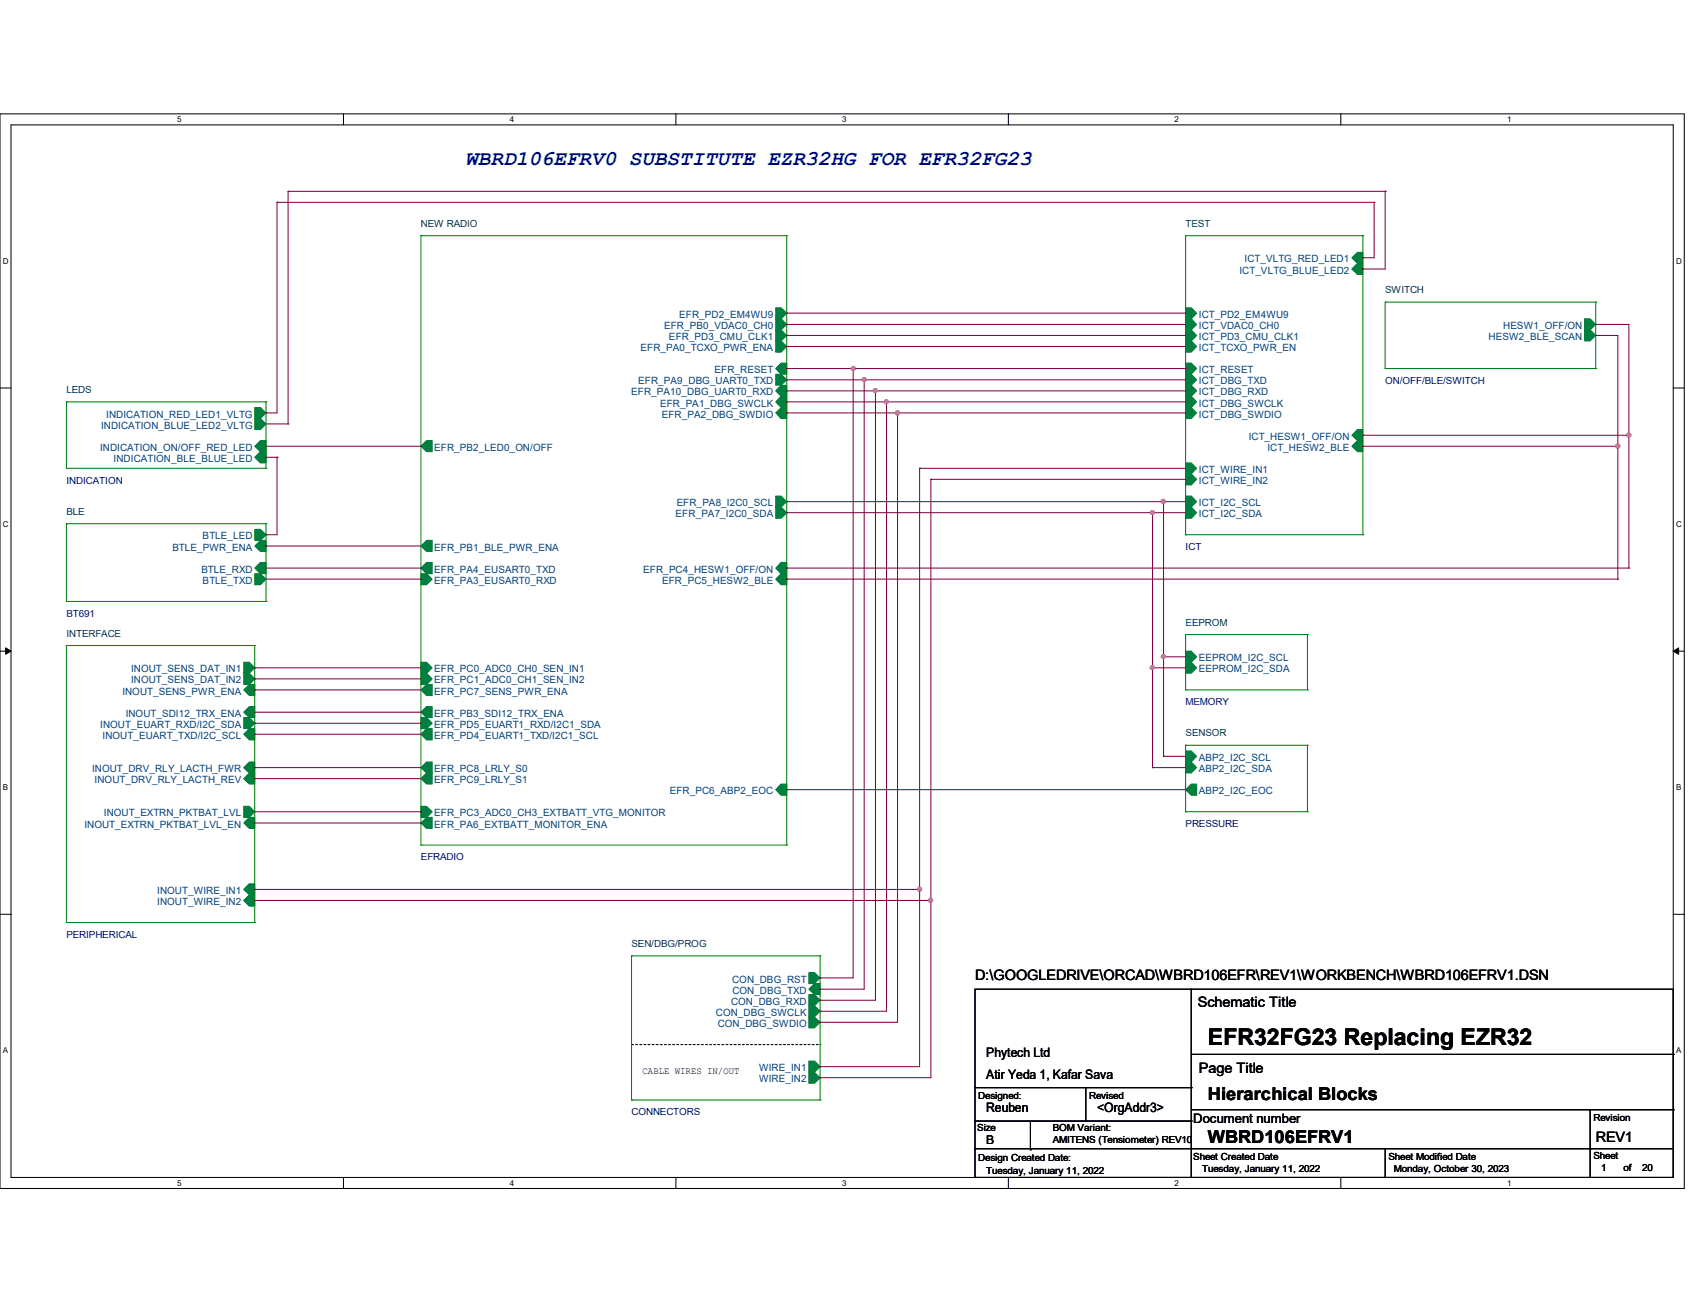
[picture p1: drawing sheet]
<svg xmlns="http://www.w3.org/2000/svg" width="279mm" height="216mm" viewBox="0 0 279 216" stroke-linecap="round" stroke-linejoin="round" font-family="sans-serif">
<path d="M0 18.8h278v177.4h-278zM1.8 20.6h274.3v173.8h-274.3z" fill="none" stroke="#000" stroke-width=".17"/>
<g fill="#fff">
<path d="M29.3 19h.7v1.5h-.7z"/>
<path d="M29.3 194.6h.7v1.4h-.7z"/>
</g>
<path d="M56.7 18.8v1.8M56.7 194.4v1.8" fill="none" stroke="#000" stroke-width=".17"/>
<g fill="#fff">
<path d="M84.1 19h.7v1.5h-.7z"/>
<path d="M84.1 194.6h.7v1.4h-.7z"/>
</g>
<path d="M111.5 18.8v1.8M111.5 194.4v1.8" fill="none" stroke="#000" stroke-width=".17"/>
<g fill="#fff">
<path d="M139 19h.7v1.5h-.7z"/>
<path d="M139 194.6h.7v1.4h-.7z"/>
</g>
<path d="M166.4 18.8v1.8M166.4 194.4v1.8" fill="none" stroke="#000" stroke-width=".17"/>
<g fill="#fff">
<path d="M193.8 19h.8v1.5h-.8z"/>
<path d="M193.8 194.6h.8v1.4h-.8z"/>
</g>
<path d="M221.3 18.8v1.8M221.3 194.4v1.8" fill="none" stroke="#000" stroke-width=".17"/>
<g fill="#fff">
<path d="M248.7 19h.7v1.5h-.7z"/>
<path d="M248.7 194.6h.7v1.4h-.7z"/>
<path d="M.5 42.3h.9v1.5h-.9z"/>
<path d="M276.6 42.3h.9v1.5h-.9z"/>
<path d="M.5 85.8h.9v1.4h-.9z"/>
<path d="M276.6 85.8h.9v1.4h-.9z"/>
</g>
<path d="M0 64.1h1.8M276.1 64.1h1.9" fill="none" stroke="#000" stroke-width=".17"/>
<g fill="#fff">
<path d="M.5 129.2h.8v1.5h-.8z"/>
<path d="M276.6 129.2h.9v1.5h-.9z"/>
</g>
<path d="M0 107.5h1.8M276.1 107.5h1.9" fill="none" stroke="#000" stroke-width=".17"/>
<path d="M.9 106.9l.9 .6-.9 .5zM276.1 107.5l.9-.6v1.1z" fill="#000" stroke="#000" stroke-width=".17"/>
<g fill="#fff">
<path d="M.5 172.6h.8v1.5h-.8z"/>
<path d="M276.6 172.6h.9v1.5h-.9z"/>
</g>
<g fill="none" stroke="#000" stroke-width=".17">
<path d="M0 150.9h1.8M276.1 150.9h1.9M160.9 163.3h115.2v31.1h-115.2zM160.9 179.5h35.7M179.2 179.5v5.5M196.6 179.5h.1M196.6 174h79.5M196.6 163.3v31.1M276.1 174h.1M160.9 189.6h.1M160.9 189.6h115.2M160.9 185h35.7"/>
<path d="M170.1 189.8h.1M170.1 185.2v4.6M179.2 185h.1M196.6 189.6h.1M196.6 194.4h.1M196.6 185h.1M196.6 183.2h79.5M228.6 194.4h.1M228.6 189.6v4.8M262.4 189.6h.1M262.4 194.4h.1M262.4 183.2v11.2"/>
<path d="M276.1 183.2h.1"/>
</g>
<path d="M104.2 172.4h31.1M135.3 172.4h.1" fill="none" stroke="#000" stroke-width=".17" stroke-dasharray=".3 .3"/>
<g fill="#008040" stroke="#008040" stroke-width=".17">
<path d="M42 75.5l1-1h.9v1.9h-.9z" fill-rule="evenodd"/>
<path d="M42 73.7l1-1h.9v1.8h-.9z" fill-rule="evenodd"/>
<path d="M42 67.3h1l.9 .9-.9 .9h-1z" fill-rule="evenodd"/>
<path d="M42 69.1h1l.9 .9-.9 .9h-1z" fill-rule="evenodd"/>
<path d="M133.5 167.9h.9l.9 .8-.9 1h-.9z" fill-rule="evenodd"/>
<path d="M133.5 160.5h.9l.9 .9-.9 .9h-.9z" fill-rule="evenodd"/>
<path d="M134.4 162.3h.9v1.9h-.9l-.9-.9z" fill-rule="evenodd"/>
<path d="M133.5 166h.9l.9 .9-.9 1h-.9z" fill-rule="evenodd"/>
<path d="M133.5 164.2h.9l.9 .9-.9 .9h-.9z" fill-rule="evenodd"/>
<path d="M133.5 175.1h.9l.9 1-.9 .9h-.9z" fill-rule="evenodd"/>
<path d="M133.5 177h.9l.9 .9-.9 .9h-.9z" fill-rule="evenodd"/>
<path d="M195.7 83.7h.9l.9 .9-.9 1h-.9z" fill-rule="evenodd"/>
<path d="M195.7 81.9h.9l.9 .9-.9 .9h-.9z" fill-rule="evenodd"/>
<path d="M195.7 56.3h.9l.9 .9-.9 .9h-.9z" fill-rule="evenodd"/>
<path d="M195.7 78.2h.9l.9 .9-.9 1h-.9z" fill-rule="evenodd"/>
<path d="M195.7 76.4h.9l.9 .9-.9 .9h-.9z" fill-rule="evenodd"/>
<path d="M195.7 65.4h.9l.9 .9-.9 1h-.9z" fill-rule="evenodd"/>
<path d="M195.7 67.3h.9l.9 .9-.9 .9h-.9z" fill-rule="evenodd"/>
<path d="M195.7 63.6h.9l.9 .9-.9 .9h-.9z" fill-rule="evenodd"/>
<path d="M195.7 59.9h.9l.9 .9-.9 1h-.9z" fill-rule="evenodd"/>
<path d="M195.7 61.8h.9l.9 .9-.9 .9h-.9z" fill-rule="evenodd"/>
<path d="M223.1 42.5l.9-.8h.9v1.8h-.9z" fill-rule="evenodd"/>
<path d="M224 43.5h.9v1.8h-.9l-.9-.9z" fill-rule="evenodd"/>
<path d="M195.7 54.4h.9l.9 1-.9 .9h-.9z" fill-rule="evenodd"/>
<path d="M195.7 52.6h.9l.9 1-.9 .8h-.9z" fill-rule="evenodd"/>
<path d="M195.7 50.8h.9l.9 .9-.9 .9h-.9z" fill-rule="evenodd"/>
<path d="M224 70.9h.9v1.8h-.9l-.9-.9z" fill-rule="evenodd"/>
<path d="M224 72.7h.9v1.8h-.9l-.9-.8z" fill-rule="evenodd"/>
<path d="M40.2 113.9l.9-.9h.9v1.8h-.9z" fill-rule="evenodd"/>
<path d="M40.2 109.3h.9l.9 .9-.9 .9h-.9z" fill-rule="evenodd"/>
<path d="M40.2 111.1h.9l.9 1-.9 .9h-.9z" fill-rule="evenodd"/>
<path d="M41.1 145.9h.9v1.8h-.9l-.9-.9z" fill-rule="evenodd"/>
<path d="M41.1 147.7h.9v1.9h-.9l-.9-1z" fill-rule="evenodd"/>
<path d="M40.2 121.2l.9-.9h.9v1.8h-.9z" fill-rule="evenodd"/>
<path d="M40.2 118.4h.9l.9 1-.9 .9h-.9z" fill-rule="evenodd"/>
<path d="M41.1 116.6h.9v1.8h-.9l-.9-.8z" fill-rule="evenodd"/>
<path d="M40.2 135.8l.9-.9h.9v1.8h-.9z" fill-rule="evenodd"/>
<path d="M41.1 125.8h.9v1.8h-.9l-.9-.9z" fill-rule="evenodd"/>
<path d="M41.1 127.6h.9v1.8h-.9l-.9-.9z" fill-rule="evenodd"/>
<path d="M40.2 133.1h.9l.9 .9-.9 .9h-.9z" fill-rule="evenodd"/>
<path d="M195.7 107.5h.9l.9 .9-.9 .9h-.9z" fill-rule="evenodd"/>
<path d="M195.7 109.3h.9l.9 .9-.9 .9h-.9z" fill-rule="evenodd"/>
<path d="M195.7 124h.9l.9 .8-.9 1h-.9z" fill-rule="evenodd"/>
<path d="M195.7 125.8h.9l.9 .9-.9 .9h-.9z" fill-rule="evenodd"/>
<path d="M196.6 129.4h.9v1.9h-.9l-.9-1z" fill-rule="evenodd"/>
<path d="M261.5 54.4h.9l1 1-1 .9h-.9z" fill-rule="evenodd"/>
<path d="M261.5 52.6h.9l1 1-1 .8h-.9z" fill-rule="evenodd"/>
<path d="M42 94.7h1l.9 .9-.9 .9h-1z" fill-rule="evenodd"/>
<path d="M42 93.8l1-1h.9v1.9h-.9z" fill-rule="evenodd"/>
<path d="M42 87.4h1l.9 .9-.9 .9h-1z" fill-rule="evenodd"/>
<path d="M43 89.2h.9v1.8h-.9l-1-.9z" fill-rule="evenodd"/>
<path d="M128.9 65.4h.9v1.9h-.9l-.9-1z" fill-rule="evenodd"/>
<path d="M128 68.2l.9-.9h.9v1.8h-.9z" fill-rule="evenodd"/>
<path d="M69.5 73.7l.9-1h.9v1.8h-.9z" fill-rule="evenodd"/>
<path d="M128 54.4h.9l.9 1-.9 .9h-.9z" fill-rule="evenodd"/>
<path d="M128 60.8l.9-.9h.9v1.9h-.9z" fill-rule="evenodd"/>
<path d="M70.4 89.2h.9v1.8h-.9l-.9-.9z" fill-rule="evenodd"/>
<path d="M69.5 94.7h.9l.9 .9-.9 .9h-.9z" fill-rule="evenodd"/>
<path d="M69.5 93.8l.9-1h.9v1.9h-.9z" fill-rule="evenodd"/>
<path d="M128 83.7h.9l.9 .9-.9 1h-.9z" fill-rule="evenodd"/>
<path d="M128 81.9h.9l.9 .9-.9 .9h-.9z" fill-rule="evenodd"/>
<path d="M69.5 121.2l.9-.9h.9v1.8h-.9z" fill-rule="evenodd"/>
<path d="M69.5 118.4h.9l.9 1-.9 .9h-.9z" fill-rule="evenodd"/>
<path d="M69.5 135.8l.9-.9h.9v1.8h-.9z" fill-rule="evenodd"/>
<path d="M128.9 63.6h.9v1.8h-.9l-.9-.9z" fill-rule="evenodd"/>
<path d="M128 61.8h.9l.9 .9-.9 .9h-.9z" fill-rule="evenodd"/>
<path d="M70.4 127.6h.9v1.8h-.9l-.9-.9z" fill-rule="evenodd"/>
<path d="M128 52.6h.9l.9 1-.9 .8h-.9z" fill-rule="evenodd"/>
<path d="M70.4 125.8h.9v1.8h-.9l-.9-.9z" fill-rule="evenodd"/>
<path d="M69.5 113.9l.9-.9h.9v1.8h-.9z" fill-rule="evenodd"/>
<path d="M70.4 116.6h.9v1.8h-.9l-.9-.8z" fill-rule="evenodd"/>
<path d="M128 50.8h.9l.9 .9-.9 .9h-.9z" fill-rule="evenodd"/>
<path d="M69.5 111.1h.9l.9 1-.9 .9h-.9z" fill-rule="evenodd"/>
<path d="M128 56.3h.9l.9 .9-.9 .9h-.9z" fill-rule="evenodd"/>
<path d="M69.5 109.3h.9l.9 .9-.9 .9h-.9z" fill-rule="evenodd"/>
<path d="M69.5 133.1h.9l.9 .9-.9 .9h-.9z" fill-rule="evenodd"/>
<path d="M128 95.6l.9-.9h.9v1.8h-.9z" fill-rule="evenodd"/>
<path d="M128.9 129.4h.9v1.9h-.9l-.9-1z" fill-rule="evenodd"/>
<path d="M128.9 92.8h.9v1.9h-.9l-.9-.9z" fill-rule="evenodd"/>
</g>
<g fill="none" stroke="#008000" stroke-width=".17">
<path d="M69.5 38.9h.1M69.5 38.9h60.3M69.5 38.9v100.6M129.8 38.9h.1M129.8 38.9v100.6M195.7 38.9h.1M195.7 38.9h29.2M195.7 38.9v49.4M224.9 38.9h.1M224.9 38.9v49.4M228.6 49.9h.1M228.6 49.9h34.8"/>
<path d="M228.6 49.9v10.9M263.4 49.9h.1M263.4 49.9v10.9M11 77.3h.1M11 66.3h.1M11 66.3h32.9M11 77.3h32.9M11 66.3v11M43.9 66.3h.1M43.9 77.3h.1M43.9 66.3v11M228.6 60.8h.1"/>
<path d="M228.6 60.8h34.8M263.4 60.8h.1M11 99.3h.1M11 86.4h.1M11 86.4v12.9M11 86.4h32.9M11 99.3h32.9M43.9 86.4h.1M43.9 99.3h.1M43.9 86.4v12.9M195.7 88.3h.1M195.7 88.3h29.2"/>
<path d="M224.9 88.3h.1M11 106.6h.1M11 106.6v45.7M11 106.6h31M42 106.6h.1M42 106.6v45.7M195.7 113.9h.1M195.7 104.7h.1M195.7 104.7v9.2M195.7 104.7h20.1M195.7 113.9h20.1M215.8 104.7h.1"/>
<path d="M215.8 113.9h.1M215.8 104.7v9.2M69.5 139.5h.1M69.5 139.5h60.3M129.8 139.5h.1M195.7 134h.1M195.7 123h.1M195.7 123v11M195.7 123h20.1M195.7 134h20.1M215.8 123h.1M215.8 134h.1"/>
<path d="M215.8 123v11M11 152.3h.1M11 152.3h31M42 152.3h.1M104.2 157.8h.1M104.2 157.8h31.1M104.2 157.8v23.8M135.3 157.8h.1M135.3 157.8v23.8M104.2 181.6h.1M104.2 181.6h31.1M135.3 181.6h.1"/>
</g>
<g fill="none" stroke="#800040" stroke-width=".17">
<path d="M45.7 33.4h.1M45.7 33.4v34.8h-1.8M45.7 33.4h181.1M47.5 31.6h.1M47.5 31.6h181.1M47.5 31.6v38.4M226.8 33.4h.1M226.8 33.4v9.1h-1.9M228.6 31.6h.1M228.6 31.6v12.8h-3.7M129.8 57.2h.1M129.8 55.4h.1"/>
<path d="M129.8 53.6h.1M129.8 51.7h.1M129.8 53.6h65.9M129.8 55.4h65.9M129.8 57.2h65.9M129.8 51.7h65.9M224.9 44.4h.1M224.9 42.5h.1M263.4 53.6h.1M263.4 55.4h.1M263.4 53.6h5.4v40.2M263.4 55.4h3.6v40.2"/>
<path d="M43.9 68.2h.1M43.9 73.7h25.6M43.9 75.5h1.8M43.9 70h3.6M45.7 75.5h.1M45.7 75.5v12.8h-1.8M47.5 70h.1M69.5 73.7h.1M129.8 60.8h.1M129.8 62.7h.1M129.8 64.5h.1M129.8 66.3h.1"/>
<path d="M129.8 68.2h.1M129.8 60.8h65.9M129.8 62.7h65.9M129.8 64.5h65.9M129.8 66.3h65.9M129.8 68.2h65.9M140.8 60.8h.1M140.8 60.8v100.6h-5.5M142.6 62.7h.1M142.6 62.7v100.6h-7.3M144.5 64.5h.1M144.5 64.5v100.6h-9.2"/>
<path d="M146.3 66.3h.1M146.3 66.3v100.6h-11M148.1 68.2h.1M148.1 68.2v100.5h-12.8M151.8 77.3h.1M151.8 77.3v98.8h-16.5M151.8 77.3h43.9M153.6 79.1h.1M153.6 79.1v98.8h-18.3M153.6 79.1h42.1M195.7 60.8h.1M224.9 71.8h.1"/>
<path d="M224.9 73.7h.1M224.9 71.8h43.9M224.9 73.7h42.1M267 73.7h.1M268.8 71.8h.1M43.9 88.3h.1M43.9 90.1h.1M43.9 93.8h25.6M43.9 95.6h25.6M43.9 90.1h25.6M69.5 93.8h.1M69.5 95.6h.1"/>
<path d="M129.8 82.8h.1M129.8 84.6h.1M129.8 93.8h.1M129.8 95.6h.1M129.8 82.8h65.9M129.8 84.6h65.9M129.8 93.8h139M129.8 95.6h137.2M190.2 84.6h.1M190.2 84.6v42.1M192 82.8h.1M192 82.8v42"/>
<path d="M267 95.6h.1M268.8 93.8h.1M42 119.4h.1M42 113.9h.1M42 112.1h.1M42 110.2h.1M42 110.2h27.5M42 119.4h27.5M42 113.9h27.5M42 112.1h27.5M42 117.6h27.5M69.5 117.6h.1"/>
<path d="M190.2 110.2h.1M190.2 110.2h5.5M192 108.4h.1M192 108.4h3.7M42 121.2h.1M42 126.7h.1M42 128.5h.1M42 121.2h27.5M42 135.8h27.5M42 134h27.5M42 126.7h27.5M42 128.5h27.5"/>
<path d="M69.5 135.8h.1M69.5 134h.1M129.8 130.3h.1M129.8 130.3h65.9M190.2 126.7h.1M190.2 126.7h5.5M192 124.8h.1M192 124.8h3.7M42 146.8h.1M42 148.6h.1M42 146.8h109.8M42 148.6h111.6"/>
<path d="M151.8 146.8h.1M153.6 148.6h.1M135.3 161.4h.1M135.3 163.3h.1M135.3 165.1h.1M135.3 166.9h.1M135.3 168.7h.1M135.3 176.1h.1M135.3 177.9h.1"/>
</g>
<g fill="#f0f" stroke="#f0f" stroke-width=".17">
<circle cx="192" cy="82.8" r=".34"/>
<circle cx="142.6" cy="62.7" r=".34"/>
<circle cx="148.1" cy="68.2" r=".35"/>
<circle cx="190.2" cy="84.6" r=".34"/>
<circle cx="190.2" cy="110.2" r=".34"/>
<circle cx="151.8" cy="146.8" r=".34"/>
<circle cx="153.6" cy="148.6" r=".34"/>
<circle cx="140.8" cy="60.8" r=".34"/>
<circle cx="268.8" cy="71.8" r=".34"/>
<circle cx="267" cy="73.6" r=".35"/>
<circle cx="144.4" cy="64.5" r=".34"/>
<circle cx="146.3" cy="66.3" r=".34"/>
<circle cx="192" cy="108.4" r=".34"/>
</g>
<text font-size="3.8" x="199.3" y="172.5">EFR32FG23 Replacing EZR32</text>
<text font-size="3.5" fill="#00f" x="76.8" y="27.2">WBRD106EFRV0 SUBSTITUTE EZR32HG FOR EFR32FG23</text>
<g font-size="2.9">
<text x="199.3" y="181.5">Hierarchical Blocks</text>
<text x="199.3" y="188.6">WBRD106EFRV1</text>
</g>
<g font-size="2.4">
<text x="160.9" y="161.8">D:\GOOGLEDRIVE\ORCAD\WBRD106EFR\REV1\WORKBENCH\WBRD106EFRV1.DSN</text>
<text x="197.7" y="166.2">Schematic Title</text>
<text x="197.9" y="177.2">Page Title</text>
<text x="263.4" y="188.5">REV1</text>
</g>
<g font-size="2.2">
<text x="162.8" y="178.1">Atir Yeda 1, Kafar Sava</text>
<text x="162.8" y="174.4">Phytech Ltd</text>
<text x="162.8" y="183.6">Reuben</text>
<text x="181.1" y="183.6">&lt;OrgAddr3&gt;</text>
<text x="196.9" y="185.4">Document number</text>
</g>
<text font-size="2" x="162.8" y="188.8">B</text>
<g font-size="1.7" fill="#004080">
<text x="204.6" y="45.2">ICT_VLTG_BLUE_LED2</text>
<text x="205.4" y="43.3">ICT_VLTG_RED_LED1</text>
<text x="112.1" y="52.5">EFR_PD2_EM4WU9</text>
<text x="197.9" y="52.5">ICT_PD2_EM4WU9</text>
<text x="105.7" y="58">EFR_PA0_TCXO_PWR_ENA</text>
<text x="109.6" y="54.3">EFR_PB0_VDAC0_CH0</text>
<text x="110.4" y="56.1">EFR_PD3_CMU_CLK1</text>
<text x="197.9" y="58">ICT_TCXO_PWR_EN</text>
<text x="197.9" y="56.1">ICT_PD3_CMU_CLK1</text>
<text x="197.9" y="54.3">ICT_VDAC0_CH0</text>
<text x="245.7" y="56.1">HESW2_BLE_SCAN</text>
<text x="248.1" y="54.3">HESW1_OFF/ON</text>
<text x="104.2" y="65.3">EFR_PA10_DBG_UART0_RXD</text>
<text x="105.3" y="63.5">EFR_PA9_DBG_UART0_TXD</text>
<text x="117.9" y="61.6">EFR_RESET</text>
<text x="197.9" y="65.3">ICT_DBG_RXD</text>
<text x="197.9" y="61.6">ICT_RESET</text>
<text x="197.9" y="63.5">ICT_DBG_TXD</text>
<text x="16.7" y="70.7">INDICATION_BLUE_LED2_VLTG</text>
<text x="17.5" y="68.9">INDICATION_RED_LED1_VLTG</text>
<text x="108.9" y="67.1">EFR_PA1_DBG_SWCLK</text>
<text x="109.2" y="68.9">EFR_PA2_DBG_SWDIO</text>
<text x="197.9" y="67.1">ICT_DBG_SWCLK</text>
<text x="197.9" y="68.9">ICT_DBG_SWDIO</text>
<text x="16.5" y="74.4">INDICATION_ON/OFF_RED_LED</text>
<text x="18.8" y="76.2">INDICATION_BLE_BLUE_LED</text>
<text x="71.7" y="74.4">EFR_PB2_LED0_ON/OFF</text>
<text x="206.1" y="72.6">ICT_HESW1_OFF/ON</text>
<text x="209.2" y="74.4">ICT_HESW2_BLE</text>
<text x="111.7" y="83.6">EFR_PA8_I2C0_SCL</text>
<text x="197.9" y="83.6">ICT_I2C_SCL</text>
<text x="197.9" y="79.9">ICT_WIRE_IN2</text>
<text x="197.9" y="78.1">ICT_WIRE_IN1</text>
<text x="33.4" y="89">BTLE_LED</text>
<text x="111.5" y="85.4">EFR_PA7_I2C0_SDA</text>
<text x="197.9" y="85.4">ICT_I2C_SDA</text>
<text x="28.4" y="90.9">BTLE_PWR_ENA</text>
<text x="33.2" y="94.5">BTLE_RXD</text>
<text x="71.7" y="90.9">EFR_PB1_BLE_PWR_ENA</text>
<text x="71.7" y="94.5">EFR_PA4_EUSART0_TXD</text>
<text x="106.2" y="94.5">EFR_PC4_HESW1_OFF/ON</text>
<text x="33.4" y="96.4">BTLE_TXD</text>
<text x="71.7" y="96.4">EFR_PA3_EUSART0_RXD</text>
<text x="109.3" y="96.4">EFR_PC5_HESW2_BLE</text>
<text x="21.6" y="111">INOUT_SENS_DAT_IN1</text>
<text x="21.6" y="112.8">INOUT_SENS_DAT_IN2</text>
<text x="71.7" y="112.8">EFR_PC1_ADC0_CH1_SEN_IN2</text>
<text x="71.7" y="111">EFR_PC0_ADC0_CH0_SEN_IN1</text>
<text x="197.9" y="109.2">EEPROM_I2C_SCL</text>
<text x="197.9" y="111">EEPROM_I2C_SDA</text>
<text x="20.2" y="114.6">INOUT_SENS_PWR_ENA</text>
<text x="20.7" y="118.3">INOUT_SDI12_TRX_ENA</text>
<text x="71.7" y="114.6">EFR_PC7_SENS_PWR_ENA</text>
<text x="71.7" y="118.3">EFR_PB3_SDI12_TRX_ENA</text>
<text x="16.6" y="120.1">INOUT_EUART_RXD/I2C_SDA</text>
<text x="16.9" y="122">INOUT_EUART_TXD/I2C_SCL</text>
<text x="71.7" y="122">EFR_PD4_EUART1_TXD/I2C1_SCL</text>
<text x="71.7" y="120.1">EFR_PD5_EUART1_RXD/I2C1_SDA</text>
<text x="197.9" y="125.6">ABP2_I2C_SCL</text>
<text x="15.2" y="127.5">INOUT_DRV_RLY_LACTH_FWR</text>
<text x="15.6" y="129.3">INOUT_DRV_RLY_LACTH_REV</text>
<text x="71.7" y="129.3">EFR_PC9_LRLY_S1</text>
<text x="71.7" y="127.5">EFR_PC8_LRLY_S0</text>
<text x="110.5" y="131.1">EFR_PC6_ABP2_EOC</text>
<text x="197.9" y="127.5">ABP2_I2C_SDA</text>
<text x="197.9" y="131.1">ABP2_I2C_EOC</text>
<text x="13.9" y="136.6">INOUT_EXTRN_PKTBAT_LVL_EN</text>
<text x="17.1" y="134.7">INOUT_EXTRN_PKTBAT_LVL</text>
<text x="71.7" y="136.6">EFR_PA6_EXTBATT_MONITOR_ENA</text>
<text x="71.7" y="134.7">EFR_PC3_ADC0_CH3_EXTBATT_VTG_MONITOR</text>
<text x="25.9" y="147.6">INOUT_WIRE_IN1</text>
<text x="25.9" y="149.4">INOUT_WIRE_IN2</text>
<text x="118.2" y="167.7">CON_DBG_SWCLK</text>
<text x="120.6" y="165.9">CON_DBG_RXD</text>
<text x="120.8" y="162.2">CON_DBG_RST</text>
<text x="120.9" y="164">CON_DBG_TXD</text>
<text x="118.4" y="169.5">CON_DBG_SWDIO</text>
<text x="125.3" y="176.8">WIRE_IN1</text>
<text x="125.3" y="178.6">WIRE_IN2</text>
</g>
<g font-size="1.6" fill="#004040">
<text x="69.5" y="37.4">NEW RADIO</text>
<text x="195.7" y="37.4">TEST</text>
<text x="228.6" y="48.4">SWITCH</text>
<text x="11" y="64.9">LEDS</text>
<text x="11" y="85">BLE</text>
<text x="11" y="105.1">INTERFACE</text>
<text x="195.7" y="103.3">EEPROM</text>
<text x="195.7" y="121.5">SENSOR</text>
<text x="104.2" y="156.3">SEN/DBG/PROG</text>
</g>
<g font-size="1.6" fill="#000080">
<text x="228.6" y="63.4">ON/OFF/BLE/SWITCH</text>
<text x="11" y="79.8">INDICATION</text>
<text x="195.7" y="90.8">ICT</text>
<text x="11" y="101.8">BT691</text>
<text x="195.7" y="116.4">MEMORY</text>
<text x="195.7" y="136.5">PRESSURE</text>
<text x="69.5" y="142">EFRADIO</text>
<text x="11" y="154.8">PERIPHERICAL</text>
<text x="104.2" y="184.1">CONNECTORS</text>
</g>
<g font-size="1.6">
<text x="106" y="177.3">CABLE WIRES IN/OUT</text>
<text x="161.5" y="181.4">Designed:</text>
<text x="179.7" y="181.4">Revised</text>
<text x="263" y="185">Revision</text>
<text x="161.3" y="186.7">Size</text>
<text x="161.5" y="191.6">Design Created Date:</text>
<text x="173.7" y="186.7">BOM Variant:</text>
<text x="173.7" y="188.7">AMITENS (Tensiometer) REV10</text>
<text x="196.9" y="191.4">Sheet Created Date</text>
<text x="229.1" y="191.4">Sheet Modified Date</text>
<text x="263" y="191.2">Sheet</text>
<text x="162.8" y="193.8">Tuesday, January 11, 2022</text>
<text x="198.4" y="193.4">Tuesday, January 11, 2022</text>
<text x="230" y="193.4">Monday, October 30, 2023</text>
<text x="264.2" y="193.3">1</text>
<text x="267.9" y="193.3">of</text>
<text x="271" y="193.3">20</text>
</g>
<g font-size="1.3">
<text x="29.3" y="20.2">5</text>
<text x="84.1" y="20.2">4</text>
<text x="139" y="20.2">3</text>
<text x="193.8" y="20.2">2</text>
<text x="248.7" y="20.2">1</text>
<text x=".5" y="43.5">D</text>
<text x="276.6" y="43.5">D</text>
<text x=".5" y="87">C</text>
<text x="276.6" y="87">C</text>
<text x=".5" y="130.4">B</text>
<text x="276.6" y="130.4">B</text>
<text x=".5" y="173.8">A</text>
<text x="276.6" y="173.8">A</text>
<text x="29.3" y="195.7">5</text>
<text x="84.1" y="195.7">4</text>
<text x="139" y="195.7">3</text>
<text x="193.8" y="195.7">2</text>
<text x="248.7" y="195.7">1</text>
</g>
</svg>
